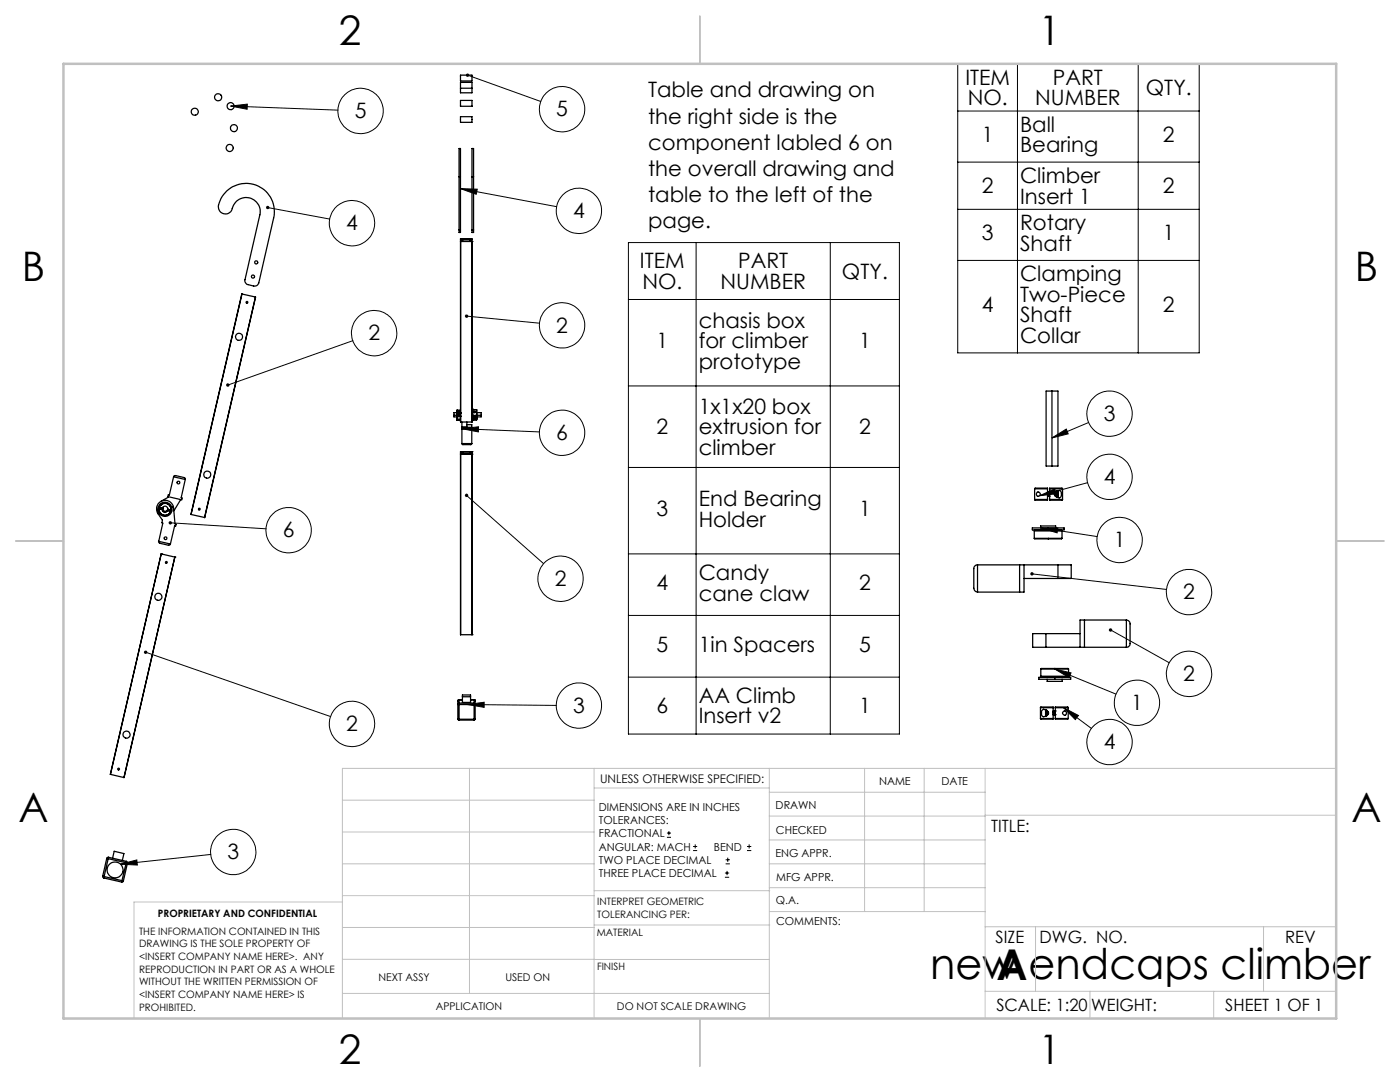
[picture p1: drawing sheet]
<svg xmlns="http://www.w3.org/2000/svg" width="279mm" height="216mm" viewBox="0 0 279 216" stroke-linecap="round" stroke-linejoin="round" font-family="sans-serif">
<g fill="none" stroke="#000" stroke-width=".25">
<path d="M91.9 15h2.3v1.2h-2.3zM91.9 17.6v.9h2.3v-.9M91.9 17.6v-1.2h2.3v1.2M91.9 17.6h2.3M45.3 38.1a5.7 5.7 0 0 1 6.6-.7 5.7 5.7 0 0 1 2.7 6.1l-3 12.9a.86 .86 0 0 1-1 .7l-1.1-.3a.8 .8 0 0 1-.6-1l3-12.9a2.84 2.84 0 0 0-2.3-3.5 2.84 2.84 0 0 0-3.3 2.4 1.44 1.44 0 0 1-2 .7 1.44 1.44 0 0 1-.6-2l.6-1.3zM91.6 35.3v-5.7h.3v5.7M91.6 35.3v10.6M91.6 35.3h.3M91.9 23.3h2.3v1.1h-2.3zM91.9 20h2.3v1.2h-2.3zM91.9 35.3v10.6M94.2 35.3v-5.7h.3v5.7"/>
<path d="M94.2 35.3h.3M94.2 35.3v10.6M94.5 35.3v10.6M51 59.3h.1M51 59.3l-2.7-.7-10.2 44.1M51 59.3l-10.2 44M91.6 45.9v.5h.3v-.5M91.6 45.9h.3M91.9 48.2h.1M91.9 48.2v36M91.9 48.2h2.3M92.3 47.7l-.1 .1v.3h.1"/>
<path d="M92.3 47.7v.4M92.3 47.7h1.5M92.3 48.1h1.5M93.8 47.7l.1 .1v.3h-.1M93.8 47.7v.4M94.2 45.9v.5h.3v-.5M94.2 48.2h.1M94.2 45.9h.3M209.9 78h1.2v15h-1.2M209.9 78h-1.1v15h1.1M209.9 78v15M34.6 95.1l.2-.2h.2l1.8 .4 .2 .4"/>
<path d="M34.6 95.1l2.4 .6M34.6 95.1l-.8 3.7-.2-.1-.1 .6-1.4 .7M36.1 99.7l-1.4 2.2M37 95.7l-.8 3.6 .1 .1v.3l-2.8-.6M90.6 82.9v.3l1.3-.1M90.6 82.9h.6M91.2 83.1v.8M91.2 83h.1M91.2 82.3h-.6v.6M91.2 83v.1M91.2 81.8v1.2M91.2 83.9h.7"/>
<path d="M91.2 81.8h.7M91.2 83h.7M91.4 82.4h.1M91.4 82.3l.5 .1zM91.4 82.4l.1 .2M91.5 83h.1M91.5 82.4h.1M91.5 83h.3M91.5 83v.1M91.5 82.4v.2M91.5 82.4h.2M91.5 82.3h.2"/>
<path d="M91.5 82.3v.1M91.5 82.3v.3M91.6 82.4h.1M91.6 82.4v.3M91.6 83h.1M91.7 82.4h.1M91.7 82.4v.2M91.7 82.3l.1 .1M91.7 82.3v.3M91.7 83h.1M91.7 83h-.1M91.8 83h.1"/>
<path d="M91.8 83.1h.1M91.8 82.4h.1M91.8 82.4h-.1M91.8 83l-.2 .1M91.8 82.4v.2M91.8 83v.1M91.8 82.4v.1M91.9 82.4h.1M91.9 90.6h.1M91.9 84.2v-36.5h2.3v36.5M91.9 90.6v36M91.9 90.6h2.3"/>
<path d="M91.9 84.2h2.3M92.2 88.5l.2 .2h1.6l.2-.2M92.2 90.2h.1v.4h-.1zM92.2 84.2v4.3M92.2 85.3h2M92.2 85.6h2M92.2 88.5h2M93.2 84.2v1h-1M93.2 84.7h1v3.8M93.8 90.2h.1v.4h-.1zM94.2 90.6h.1M94.2 90.1h.1"/>
<path d="M94.2 90.1h-2.3v36.5M94.2 84.2h.1M94.2 83.7h.1M94.2 81.8h.1M94.2 90.1v36.5M94.2 81.6h.2v2.3h-.2zM94.2 83h.9M94.4 81.7h.7M94.4 83.8h.7M94.4 82.9h.7M94.5 83.5h.4M94.5 83.5h.1"/>
<path d="M94.5 82.9v.1M94.5 82.9h.3M94.5 82.9h.1M94.6 82.9h.1M94.6 83.5v.1M94.6 83.6h.1M94.6 83h.1M94.6 82.9l.1 .1M94.6 83h.3M94.6 83.4v.2M94.7 83.6h.1M94.7 83.4v.2"/>
<path d="M94.7 83h.1M94.8 83.6h.1M94.8 83.4v.2M94.8 83h.1M94.8 82.9l-.1 .1M94.8 83.5v.1M94.9 82.9h-.1M94.9 82.9h.1M94.9 82.9l-.3 .1M94.9 83h-.3M94.9 82.9h-.4M94.9 83.5h.1"/>
<path d="M94.9 83h.1M94.9 82.9v.1M95.1 81.7v1.2M95.1 82.9h.1M95.1 83h.1M95.1 83v.8M95.1 82.3h.9v.6M95.1 82.9v.1M95.1 82.9h.9M96 82.9v.3h-.9M206.5 99.7l.1 .1h2.5v-.1M206.5 97.5l.1-.1h2.5v.1"/>
<path d="M206.5 97.5h2.6M206.5 99.7h2.6M206.5 97.5v2.2M209.1 98.8v.2M209.1 98.5v.5M209.1 99h.1M209.1 98.2v.1M209.1 97.5v2.2M209.1 98.3v.3M209.1 98.3l.1 .3M209.1 98.6l.1 .3M209.1 98.6h.1"/>
<path d="M209.2 98.6v.3M209.2 98.2l.1 .8-.1-.1M209.2 98.2l-.1 .1M209.2 98.9l-.1 .1M209.2 98.9h.1M209.2 98.2h.1M209.3 98.3l-.1-.1 .1 .8M209.3 99h.1M209.3 98.3h.1M209.3 98.3l.1 .3M209.3 98.3v.3M209.3 98.6l.1 .3"/>
<path d="M209.3 98.6h.1M209.4 98.2l.1 .8-.1-.1M209.4 98.2l-.1 .1M209.4 98.9l-.1 .1M209.4 98.6v.3M209.4 98.2h.1M209.4 98.9h.1M209.4 98.2l.1 .1M209.4 98.2l.1 .6M209.5 97.5v-.1a5.3 5.3 0 0 1 2.6 .1M209.5 99.7v.1h2.5l.1-.1M209.5 97.5h2.6"/>
<path d="M209.5 99.7h2.6M209.5 97.5v2.2M210.4 98.5h.6M210.4 98.6h.6M210.4 98.7h.6M210.5 98.8h.5M210.5 98.4h.5M210.5 98.9h.5M210.5 98.3h.5M210.6 98.3a.74 .74 0 0 1 1.2-.1v.1a.7 .7 0 0 1-.3 1 .7 .7 0 0 1-.9-.4l-.2-.3zM210.6 99h.4M210.6 98.3h.4"/>
<path d="M210.6 98.2h.4M210.7 99.1h.3M210.7 98.1h.3M210.8 99.1h.2M210.9 98h.1M210.9 99.2h.1M211 99.2h.1M211 99.1v.1M211 99.1h.1M211 99v.1M211 99h.1M211 98.9v.1"/>
<path d="M211 98.9h.1M211 98.8v.1M211 98.8h.1M211 98.7v.1M211 98.7h.1M211 98.6v.1M211 98.6h.1M211 98.5v.1M211 98.5h.1M211 98.4v.1M211 98.4h.1M211 98.3h.1"/>
<path d="M211 98.2v.1M211 98.2h.1M211 98.1v.1M211 98.1h.1M211 98v.1M211 98h.1M211 98.3v.1M211 98v1.3M212.1 97.5v2.2M31.7 108l.8-3.6-.2-.1 .1-.5-.9-1.3a1.71 1.71 0 0 1 .9-2.6 1.71 1.71 0 0 1 2.2 1.5l.3 3.1 .2 .1v.4l-.2-.1-.9 3.6M31.7 108v.3l.2 .1 1.7 .4 .4-.3M31.7 108l2.3 .5"/>
<path d="M31.8 101.5a1.18 1.18 0 0 0 .9 1.3 1.18 1.18 0 0 0 1.3-.8M31.8 101.5l-.1-.1a1.23 1.23 0 0 0 .9 1.4 1.23 1.23 0 0 0 1.5-.8h-.1M31.8 101.5l.5 .1M31.8 101.3a1.18 1.18 0 0 1 1.4-.8 1.18 1.18 0 0 1 .9 1.3M31.8 101.3a1.18 1.18 0 0 1 1.4-.9 1.18 1.18 0 0 1 .9 1.4M31.8 101.3l.6 .1M31.9 101.3v.2M32 101.5h.1M32 101.4h.1M32 101.4h.2M32 101.4v.1M32 100.6h.2"/>
<path d="M32 100.6l.1 .1M32 100.8h.1M32 101.4h.3M32 101.5h.3M32 100.6v.2M32 100.8v.1M32 101.3h.1M32 101.4l.3 .1M32.1 101.5h.2M32.1 101.5h.1M32.2 101.4h.1M32.2 110.5l-10.2 44"/>
<path d="M32.2 110.5h.1M32.2 110.5l2.7 .7M32.3 101.4h.1M32.3 101.5h.1M32.3 101.5v.1M32.3 101.4v.1M32.3 101.6h.1M32.3 101.4v.2M32.3 101.6a.59 .59 0 0 0 .5 .6 .59 .59 0 0 0 .7-.4M32.4 101.6a.54 .54 0 0 0 .4 .5 .54 .54 0 0 0 .6-.3M32.4 101.4h.1M32.4 101.4l-.1 .2"/>
<path d="M32.4 101.6a.57 .57 0 0 0 .4 .5 .57 .57 0 0 0 .6-.3M32.4 101.5h.1M32.4 101.5v.1M32.6 101.2l-.2 .2M33.4 101.8h.1M33.4 101.4l.1 .3M33.5 101.8l.5 .2M33.5 101.7l-.1 .1M33.5 101.8h.1M33.5 101.7h.1M33.5 101.8h.2M33.5 101.7h.2"/>
<path d="M33.5 101.7l.6 .1M33.5 101.8l.3 .1M33.5 101.7v.2h.3M33.6 101.8h-.1M33.6 101.8h.1M33.6 101.7h.1M33.6 101.8h.2M33.7 101.8h.2M33.7 101.8h.1M33.7 101.7l-.1 .1M33.7 101.7l.2 .1M33.7 101.7h.1"/>
<path d="M33.8 101.8h.1M33.8 101.9l.1 .1M33.8 101.9h.1M33.9 102h.1M33.9 101.8h-.1M33.9 101.8l-.1 .1M33.9 101.8h.1M33.9 101.7v.1M33.9 101.8v.1M34 101.1l.1 .1M34 101.1h.2M34 101.1h.1"/>
<path d="M34.1 101.1h.1M34.1 101.1v.1M34.1 101.1v.2M34.1 101.1v.2l.1-.2M34.2 101.1h.1M34.9 111.2h.1M34.9 111.2l-10.2 44M38.1 102.7h.1M38.1 102.7l2.7 .6M195.1 112.7a.78 .78 0 0 0-.8 .8v3.9a.78 .78 0 0 0 .8 .7M195.1 112.7h16M195.1 112.7v5.4"/>
<path d="M203.5 112.7v5.4M204.4 112.7v5.4h-9.3M204.4 115.4h6.7M206.4 105.9h5.5M206.4 107.4h2.8M206.4 107.4l.1 .1h2.7M206.4 105.9v1.5M206.5 105.8h5.3M206.5 105.8l-.1 .1M206.5 105.7v.1M207.7 105.3v-.3h3v.3M209.2 105.3h3.2v.4h-3.2"/>
<path d="M209.2 105.3h-3.2v.4h3.2M209.2 107.4h2.7M209.2 105.3v.4M209.2 107.4v.1M211.1 112.7h2.7v2.7h-2.7M211.1 112.7v2.7M211.8 105.8l.1 .1M211.8 105.7v.1M211.9 107.4l-.1 .1h-2.6M211.9 105.9v1.5M91.6 139.6l-.2 .2v3.7M91.6 139.6h.1"/>
<path d="M91.6 139.6h.7M91.6 139.6v.7M91.9 126.6h2.3M92.3 138.7h1.6v1.5h-1.6zM92.3 139h1.6M93.9 139.6h.7M94.2 126.6h.1M94.6 139.6l.2 .2v3.7M94.6 139.6h.1M94.6 139.6v.7M207.7 133.5h2.8M207.7 134.9h5.6"/>
<path d="M207.7 134.9l.1 .1M207.7 133.5v1.4M207.8 135h5.3M207.8 135v.1M208.7 126.4h-2.6v2.8h2.6M208.7 126.4v2.8M208.7 129.2h16.1M208.7 126.4h6.8M209 135.5v.5h3v-.5M210.5 135.1h-3.2v.4h3.2M210.5 135.1h3.2v.4h-3.2M210.5 133.5h2.8"/>
<path d="M210.5 133.4h2.6l.2 .1M210.5 133.4h-2.7l-.1 .1M210.5 133.4v.1M210.5 135.1v.4M213.1 135v.1M213.3 134.9l-.2 .1M213.3 133.5v1.4M216.4 123.7v5.5M224.8 123.7a.78 .78 0 0 1 .7 .8v3.9a.72 .72 0 0 1-.7 .8M224.8 123.7h-9.3v5.5M224.8 123.7v5.5M22 154.5l2.7 .7"/>
<path d="M24.7 155.2h.1M91.4 143.5l.2 .2M91.4 143.5h.2M91.6 140.3v.3M91.6 140.3l-.2 .2 .2 .1M91.6 143.5v.2M91.6 143.7h3M91.6 140.6v2.9M91.6 140.3h3M91.6 140.6h3M91.6 143.5h3M94.6 140.3v.3"/>
<path d="M94.6 140.3l.2 .1-.2 .2M94.6 143.5v.2M94.6 140.6v2.9M94.8 143.5l-.2 .2M94.8 143.5h-.2M207.6 143.4l.1 .1h2.5v-.1M207.6 141.2a4.9 4.9 0 0 1 2.6-.1v.1M207.6 143.4h2.6M207.6 141.2h2.6M207.6 141.2v2.2M208.1 141.6a.75 .75 0 0 1 .9 .1 .75 .75 0 0 1 .1 .9 .82 .82 0 0 1-1.2 .1v-.7zM208.7 141.6v1.3"/>
<path d="M208.7 141.7h.1M208.7 141.9v.1M208.7 142v.1M208.7 142.1v.1M208.7 142.4h.1M208.7 142.6v.1M208.7 142.8h.1M208.7 142.9h.1M208.7 142h.4M208.7 142.1h.5M208.7 142.4h.5M208.7 142l.5 .1"/>
<path d="M208.7 142.6h.4M208.7 142.8h.2M208.7 142v.2M208.7 142.3v.2M208.7 141.7v.1M208.7 141.9h.1M208.7 142.7v.1M208.7 142.8v.1M208.7 142.7h.3M208.7 141.9h.3M208.9 141.8l-.2 .1h.3M209.2 142.5h-.5l.5 .1"/>
<path d="M209.3 142.2h-.6l.6 .1M210.2 141.9l.1 .4M210.2 142.6l.1 .1M210.2 141.9l.1 .8M210.2 142.1l.1 .6M210.2 141.2v2.2M210.3 142h.1M210.3 142v.3M210.3 142.7h.1M210.3 142.3l.1 .3M210.3 142.3h.1M210.4 142.6l-.1 .1"/>
<path d="M210.4 141.9l-.1 .1M210.4 141.9l.1 .8M210.4 141.9h.1M210.4 142.6h.1M210.4 141.9l.1 .4M210.4 142.6l.1 .1M210.5 142l.1-.1v.5M210.5 142h.1M210.5 142v.3M210.5 142.7h.1M210.5 142.3l.1 .3M210.5 142.3h.1"/>
<path d="M210.6 142.6l-.1 .1M210.6 141.9h.1M210.6 142.6h.1M210.6 141.9v.2M210.6 142.6v.1M210.6 141.2v-.1h2.5l.1 .1M210.6 143.4v.1h2.5l.1-.1M210.6 143.4h2.6M210.6 141.2h2.6M210.6 141.2v2.2M212.2 142a.39 .39 0 0 1 .6 .1 .39 .39 0 0 1-.3 .6 .39 .39 0 0 1-.4-.4zM213.2 141.2v2.2"/>
<path d="M20.5 174.8l.3 .1M20.5 174.8l.2 .4M20.7 175.2l3.6 .8M20.8 174.9l-.1 .3M20.8 174.9l3.5 .8M21.3 171.3h.3M21.3 171.3l-.8 3.5M21.6 171.3l3.6 .9M21.6 171.3l-.8 3.6M21.7 171.1l-.1 .2M21.7 171.1l-.4 .2M21.7 171.1l3.5 .8"/>
<path d="M22.5 171.2l.3-1.3 1.9 .4-.3 1.4M24.3 175.7l.3 .1M24.3 175.7v.3M24.6 175.8l-.3 .2M25.2 172.2h.2M25.2 172.2l-.9 3.5M25.2 171.9v.3M25.2 171.9l.2 .3M25.4 172.2l-.8 3.6"/>
<circle cx="43.5" cy="19.4" r=".7"/>
<circle cx="38.9" cy="22.3" r=".7"/>
<circle cx="45.8" cy="29.5" r=".7"/>
<circle cx="46" cy="21.2" r=".71"/>
<circle cx="46.7" cy="25.6" r=".71"/>
<circle cx="50.5" cy="55.2" r=".31"/>
<circle cx="51.1" cy="52.3" r=".31"/>
<circle cx="47.7" cy="67.2" r=".71"/>
<circle cx="49.3" cy="60.3" r=".18"/>
<circle cx="35.6" cy="96.3" r=".27"/>
<circle cx="41.4" cy="94.7" r=".71"/>
<circle cx="91.6" cy="83.7" r=".13"/>
<circle cx="91.7" cy="82.3" r=".3"/>
<circle cx="94.7" cy="82.2" r=".16"/>
<circle cx="94.7" cy="83.6" r=".24"/>
<circle cx="207.2" cy="98.6" r=".41"/>
<circle cx="31.6" cy="119.1" r=".7"/>
<circle cx="32.9" cy="101.6" r="1.41"/>
<circle cx="33" cy="101.5" r=".54"/>
<circle cx="33" cy="107.4" r=".28"/>
<circle cx="33.2" cy="112.2" r=".18"/>
<circle cx="39.8" cy="101.6" r=".18"/>
<circle cx="23.7" cy="153.5" r=".18"/>
<circle cx="25.2" cy="146.6" r=".71"/>
<circle cx="23" cy="173.6" r="1.59"/>
</g>
<g fill="none" stroke="#000" stroke-width=".2">
<path d="M93.3 15l14.6 5.2M191.1 12.7h48.2v57.7h-48.2zM203.1 12.7v57.7M227.2 12.7v57.7M46 21.2l21.5 .8M46 21.2l3.4-.4-.1 1zM91.9 37.6l19.2 3.6M91.9 37.6l3.4 .1-.3 1.1zM191.1 22.2h48.2M191.1 32.3h48.2M53.4 41.4l12.4 2.3M125.4 48.4h54.1v98.1h-54.1z"/>
<path d="M125.4 59.8h54.1M138.9 48.4v98.1M165.7 48.4v98.1M191.1 41.8h48.2M191.1 52h48.2M70.4 68l-24.9 8.8M93.1 63.1l14.6 1.4M125.4 77h54.1M92.2 85.5l15.5 .7M92.2 85.5l3.3-.3v1zM93.1 98.8l15.4 13.7M125.4 93.3h54.1"/>
<path d="M207.5 98.9l3-1.4 .3 1zM209.9 87.4l2.9-1.8 .4 1zM217.1 96.3l-9.6 2.6M217.2 84.3l-7.3 3.1M34 104.3l19.1 1.2M125.4 110.5h54.1M206 114.5l26.8 3.1M207.8 105.3l11.2 1.8M207.8 105.3h3.3l-.1 1zM29.1 130.1l36.9 12.9M125.4 122.8h54.1M125.4 135.1h54.1"/>
<path d="M210.5 133.5l12.2 5M210.5 133.5l3.2 .8-.3 .9zM221.7 125.7l11.7 6.6M93.3 140.6l17.7 .2M93.3 140.6l3.3-.5v1zM212.3 141.2l5.5 4.1M212.3 141.2l2.9 1.6-.6 .8zM24.1 172.4l3.2-.8 .1 1zM42.1 170.5l-18 1.9M133.1 167.1h.8M133.1 166.2h.8M133.5 165.8v.9"/>
<path d="M138.3 169.7h.8M138.3 168.9h.8M138.7 168.5v.8M144.7 175h.8M144.7 174.2h.8M144.8 172.4h.9M144.8 171.6h.9M145.1 173.8v.8M145.2 171.1v.9M149.1 169.7h.8M149.1 168.9h.8M149.5 168.5v.8"/>
<circle cx="72" cy="22.1" r="4.5"/>
<circle cx="112.2" cy="21.8" r="4.5"/>
<circle cx="70.2" cy="44.5" r="4.5"/>
<circle cx="115.5" cy="42.1" r="4.5"/>
<circle cx="74.7" cy="66.5" r="4.5"/>
<circle cx="112.2" cy="64.9" r="4.5"/>
<circle cx="112.2" cy="86.3" r="4.5"/>
<circle cx="221.4" cy="82.5" r="4.5"/>
<circle cx="221.4" cy="95.1" r="4.5"/>
<circle cx="57.6" cy="105.8" r="4.5"/>
<circle cx="111.9" cy="115.5" r="4.5"/>
<circle cx="223.4" cy="107.8" r="4.5"/>
<circle cx="237.3" cy="118.1" r="4.5"/>
<circle cx="237.3" cy="134.5" r="4.5"/>
<circle cx="70.2" cy="144.5" r="4.5"/>
<circle cx="115.5" cy="140.8" r="4.5"/>
<circle cx="221.4" cy="148.1" r="4.5"/>
<circle cx="226.9" cy="140.2" r="4.5"/>
<circle cx="46.6" cy="170" r="4.5"/>
</g>
<g fill="none" stroke="#c0c0c0" stroke-width=".2">
<path d="M68.3 159.7h50.3M93.7 153.3v44.9M118.6 153.3v49.9M118.6 157.2h34.9M153.5 153.3v49.9M153.5 158.1h43.1M172.5 153.3v28.6M184.4 153.3v28.6M196.6 153.3v49.9M266.7 153.3h-198.4v49.9M68.3 178.7h50.3M68.3 172.4h50.3"/>
<path d="M68.3 166h50.3M68.3 180h-41.6v23.2M118.6 177.7h35M153.5 167.6h43.1M153.5 162.8h43.1M153.5 172.4h43.1M153.5 177.1h43.1M196.6 162.7h70.1M68.3 198.2h85.2M68.3 191.4l85.2 .1M68.3 185.1h50.3M118.6 184.6h35"/>
<path d="M153.6 181.9h43M196.6 197.8h70.1M196.6 184.9h70.1M206.7 184.9v12.9M217.5 197.8v5.4M242.2 197.8v5.4M252.2 184.9v12.9"/>
</g>
<path d="M139.7 3.2v9.5M3.1 107.9h9.6M266.7 107.9h9.5M139.7 203.2v9.6" fill="none" stroke="#c0c0c0" stroke-width=".25"/>
<path d="M12.7 12.7h254v190.5h-254z" fill="none" stroke="#c0c0c0" stroke-width=".5"/>
<path d="M46 21.2l3.4-.4-.1 1zM53.2 41.1l-.1 .2 .3 .1-.3-.1a.35 .35 0 0 0 .4 .5 .35 .35 0 0 0 .3-.5 .35 .35 0 0 0-.6-.2zM45.2 76.6v.3l.3-.1-.3 .1a.34 .34 0 0 0 .5 .2 .34 .34 0 0 0 0-.5 .34 .34 0 0 0-.5 0zM28.8 130l.3 .1-.3-.1a.34 .34 0 0 0 .3 .5 .34 .34 0 0 0 .3-.5 .34 .34 0 0 0-.6 0zM33.7 104.1v.2h.3h-.3a.34 .34 0 0 0 .4 .3 .34 .34 0 0 0 .1-.5 .34 .34 0 0 0-.5 0zM24.1 172.4l3.2-.8 .1 1zM209.9 87.4l2.9-1.8 .4 1zM207.5 98.9l3-1.4 .3 1zM207.8 105.3h3.3l-.1 1zM205.7 114.3l-.1 .2h.4h-.4a.35 .35 0 0 0 .5 .3 .35 .35 0 0 0 .1-.6 .35 .35 0 0 0-.5 .1zM221.4 125.4l-.1 .2 .4 .1-.4-.1a.35 .35 0 0 0 .3 .4 .35 .35 0 0 0 .4-.4 .35 .35 0 0 0-.6-.2zM210.5 133.5l3.2 .8-.3 .9zM212.3 141.2l2.9 1.6-.6 .8zM93.1 14.7l-.1 .2 .3 .1-.3-.1a.34 .34 0 0 0 .3 .5 .34 .34 0 0 0 .3-.5 .34 .34 0 0 0-.5-.2zM91.9 37.6l3.3 .1-.2 1.1zM92.9 62.8l-.1 .2 .3 .1-.3-.1a.34 .34 0 0 0 .4 .4 .34 .34 0 0 0 .2-.5 .34 .34 0 0 0-.5-.1zM92.2 85.5l3.3-.3v1zM92.9 98.6l.2 .2-.2-.2a.34 .34 0 0 0 .2 .6 .34 .34 0 0 0 .4-.4 .34 .34 0 0 0-.6-.2zM93.3 140.6l3.3-.5v1z" fill="#000"/>
<g font-size="8.5">
<text x="185.7" y="195.4">new endcaps climber</text>
<text x="198.9" y="195.5">A</text>
</g>
<g font-size="8.1">
<text x="67.6" y="8.9">2</text>
<text x="207.3" y="8.9">1</text>
<text x="4.4" y="56.2">B</text>
<text x="270.4" y="56.2">B</text>
<text x="3.7" y="164.1">A</text>
<text x="269.7" y="164.1">A</text>
<text x="67.6" y="212.4">2</text>
<text x="207.3" y="212.4">1</text>
</g>
<g font-size="4.2">
<text x="192.7" y="16.9">ITEM</text>
<text x="210.1" y="16.9">PART</text>
<text x="70.8" y="23.6">5</text>
<text x="111" y="23.2">5</text>
<text x="129.3" y="19.4">Table and drawing on</text>
<text x="193.1" y="21">NO.</text>
<text x="206.6" y="21">NUMBER</text>
<text x="228.7" y="18.9">QTY.</text>
<text x="129.3" y="24.7">the right side is the</text>
<text x="129.3" y="29.9">component labled 6 on</text>
<text x="195.9" y="28.3">1</text>
<text x="203.6" y="26.3">Ball</text>
<text x="232.1" y="28.3">2</text>
<text x="129.3" y="35.1">the overall drawing and</text>
<text x="203.6" y="30.4">Bearing</text>
<text x="129.3" y="40.4">table to the left of the</text>
<text x="195.9" y="38.6">2</text>
<text x="203.6" y="36.5">Climber</text>
<text x="203.6" y="40.6">Insert 1</text>
<text x="232.1" y="38.6">2</text>
<text x="69.1" y="46">4</text>
<text x="114.4" y="43.5">4</text>
<text x="129.3" y="45.6">page.</text>
<text x="195.9" y="48">3</text>
<text x="203.6" y="45.9">Rotary</text>
<text x="232.1" y="48">1</text>
<text x="127.7" y="53.5">ITEM</text>
<text x="147.3" y="53.5">PART</text>
<text x="203.6" y="50">Shaft</text>
<text x="128.2" y="57.7">NO.</text>
<text x="143.8" y="57.7">NUMBER</text>
<text x="168" y="55.6">QTY.</text>
<text x="203.6" y="56.1">Clamping</text>
<text x="139.4" y="65.4">chasis box</text>
<text x="195.9" y="62.3">4</text>
<text x="203.6" y="60.2">Two-Piece</text>
<text x="203.6" y="64.3">Shaft</text>
<text x="232.1" y="62.3">2</text>
<text x="73.5" y="67.9">2</text>
<text x="111" y="66.4">2</text>
<text x="131" y="69.5">1</text>
<text x="139.4" y="69.5">for climber</text>
<text x="171.4" y="69.5">1</text>
<text x="203.6" y="68.5">Collar</text>
<text x="139.4" y="73.6">prototype</text>
<text x="139.4" y="82.5">1x1x20 box</text>
<text x="220.3" y="84">3</text>
<text x="111" y="87.8">6</text>
<text x="131" y="86.7">2</text>
<text x="139.4" y="86.7">extrusion for</text>
<text x="171.4" y="86.7">2</text>
<text x="139.4" y="90.8">climber</text>
<text x="139.4" y="101">End Bearing</text>
<text x="220.3" y="96.6">4</text>
<text x="56.4" y="107.2">6</text>
<text x="131" y="103">3</text>
<text x="139.4" y="105.1">Holder</text>
<text x="171.4" y="103">1</text>
<text x="222.3" y="109.2">1</text>
<text x="110.7" y="116.9">2</text>
<text x="131" y="117.8">4</text>
<text x="139.4" y="115.7">Candy</text>
<text x="139.4" y="119.8">cane claw</text>
<text x="171.4" y="117.8">2</text>
<text x="236.1" y="119.6">2</text>
<text x="131" y="130.1">5</text>
<text x="139.4" y="130.1">1in Spacers</text>
<text x="171.4" y="130.1">5</text>
<text x="236.1" y="135.9">2</text>
<text x="114.4" y="142.2">3</text>
<text x="131" y="142.3">6</text>
<text x="139.4" y="140.2">AA Climb</text>
<text x="171.4" y="142.3">1</text>
<text x="225.7" y="141.7">1</text>
<text x="69.1" y="145.9">2</text>
<text x="139.4" y="144.3">Insert v2</text>
<text x="220.3" y="149.5">4</text>
<text x="45.4" y="171.5">3</text>
</g>
<g font-size="3.4">
<text x="197.8" y="166">TITLE:</text>
<text x="198.7" y="188.1">SIZE</text>
<text x="207.5" y="188.1">DWG. NO.</text>
<text x="256.5" y="188.2">REV</text>
<text x="198.8" y="201.7">SCALE: 1:20</text>
<text x="217.7" y="201.8">WEIGHT:</text>
<text x="244.5" y="201.7">SHEET 1 OF 1</text>
</g>
<text font-size="2.4" x="119.8" y="156.2">UNLESS OTHERWISE SPECIFIED:</text>
<g font-size="2.2">
<text x="119.5" y="161.8">DIMENSIONS ARE IN INCHES</text>
<text x="154.8" y="161.4">DRAWN</text>
<text x="175.4" y="156.6">NAME</text>
<text x="187.9" y="156.7">DATE</text>
<text x="119.5" y="164.4">TOLERANCES:</text>
<text x="119.5" y="167.1">FRACTIONAL</text>
<text x="154.9" y="166.3">CHECKED</text>
<text x="119.5" y="169.7">ANGULAR: MACH</text>
<text x="119.5" y="172.4">TWO PLACE DECIMAL</text>
<text x="142.5" y="169.7">BEND</text>
<text x="154.8" y="171">ENG APPR.</text>
<text x="119.5" y="175">THREE PLACE DECIMAL</text>
<text x="154.9" y="175.7">MFG APPR.</text>
<text x="154.9" y="180.4">Q.A.</text>
<text x="154.9" y="184.6">COMMENTS:</text>
</g>
<g font-size="2.1">
<text x="75.5" y="195.7">NEXT ASSY</text>
<text x="100.9" y="195.7">USED ON</text>
<text x="86.9" y="201.5">APPLICATION</text>
<text x="123.1" y="201.6">DO NOT SCALE DRAWING</text>
</g>
<g font-size="2">
<text x="31.5" y="182.9">PROPRIETARY AND CONFIDENTIAL</text>
<text x="119.2" y="180.6">INTERPRET GEOMETRIC</text>
<text x="119.2" y="183.1">TOLERANCING PER:</text>
<text x="27.8" y="186.5">THE INFORMATION CONTAINED IN THIS</text>
<text x="27.8" y="189">DRAWING IS THE SOLE PROPERTY OF</text>
<text x="27.8" y="191.6">&lt;INSERT COMPANY NAME HERE&gt;. ANY</text>
<text x="119.1" y="186.7">MATERIAL</text>
<text x="27.8" y="194.1">REPRODUCTION IN PART OR AS A WHOLE</text>
<text x="27.8" y="196.6">WITHOUT THE WRITTEN PERMISSION OF</text>
<text x="119.1" y="193.5">FINISH</text>
<text x="27.8" y="199.1">&lt;INSERT COMPANY NAME HERE&gt; IS</text>
<text x="27.8" y="201.7">PROHIBITED.</text>
</g>
</svg>
